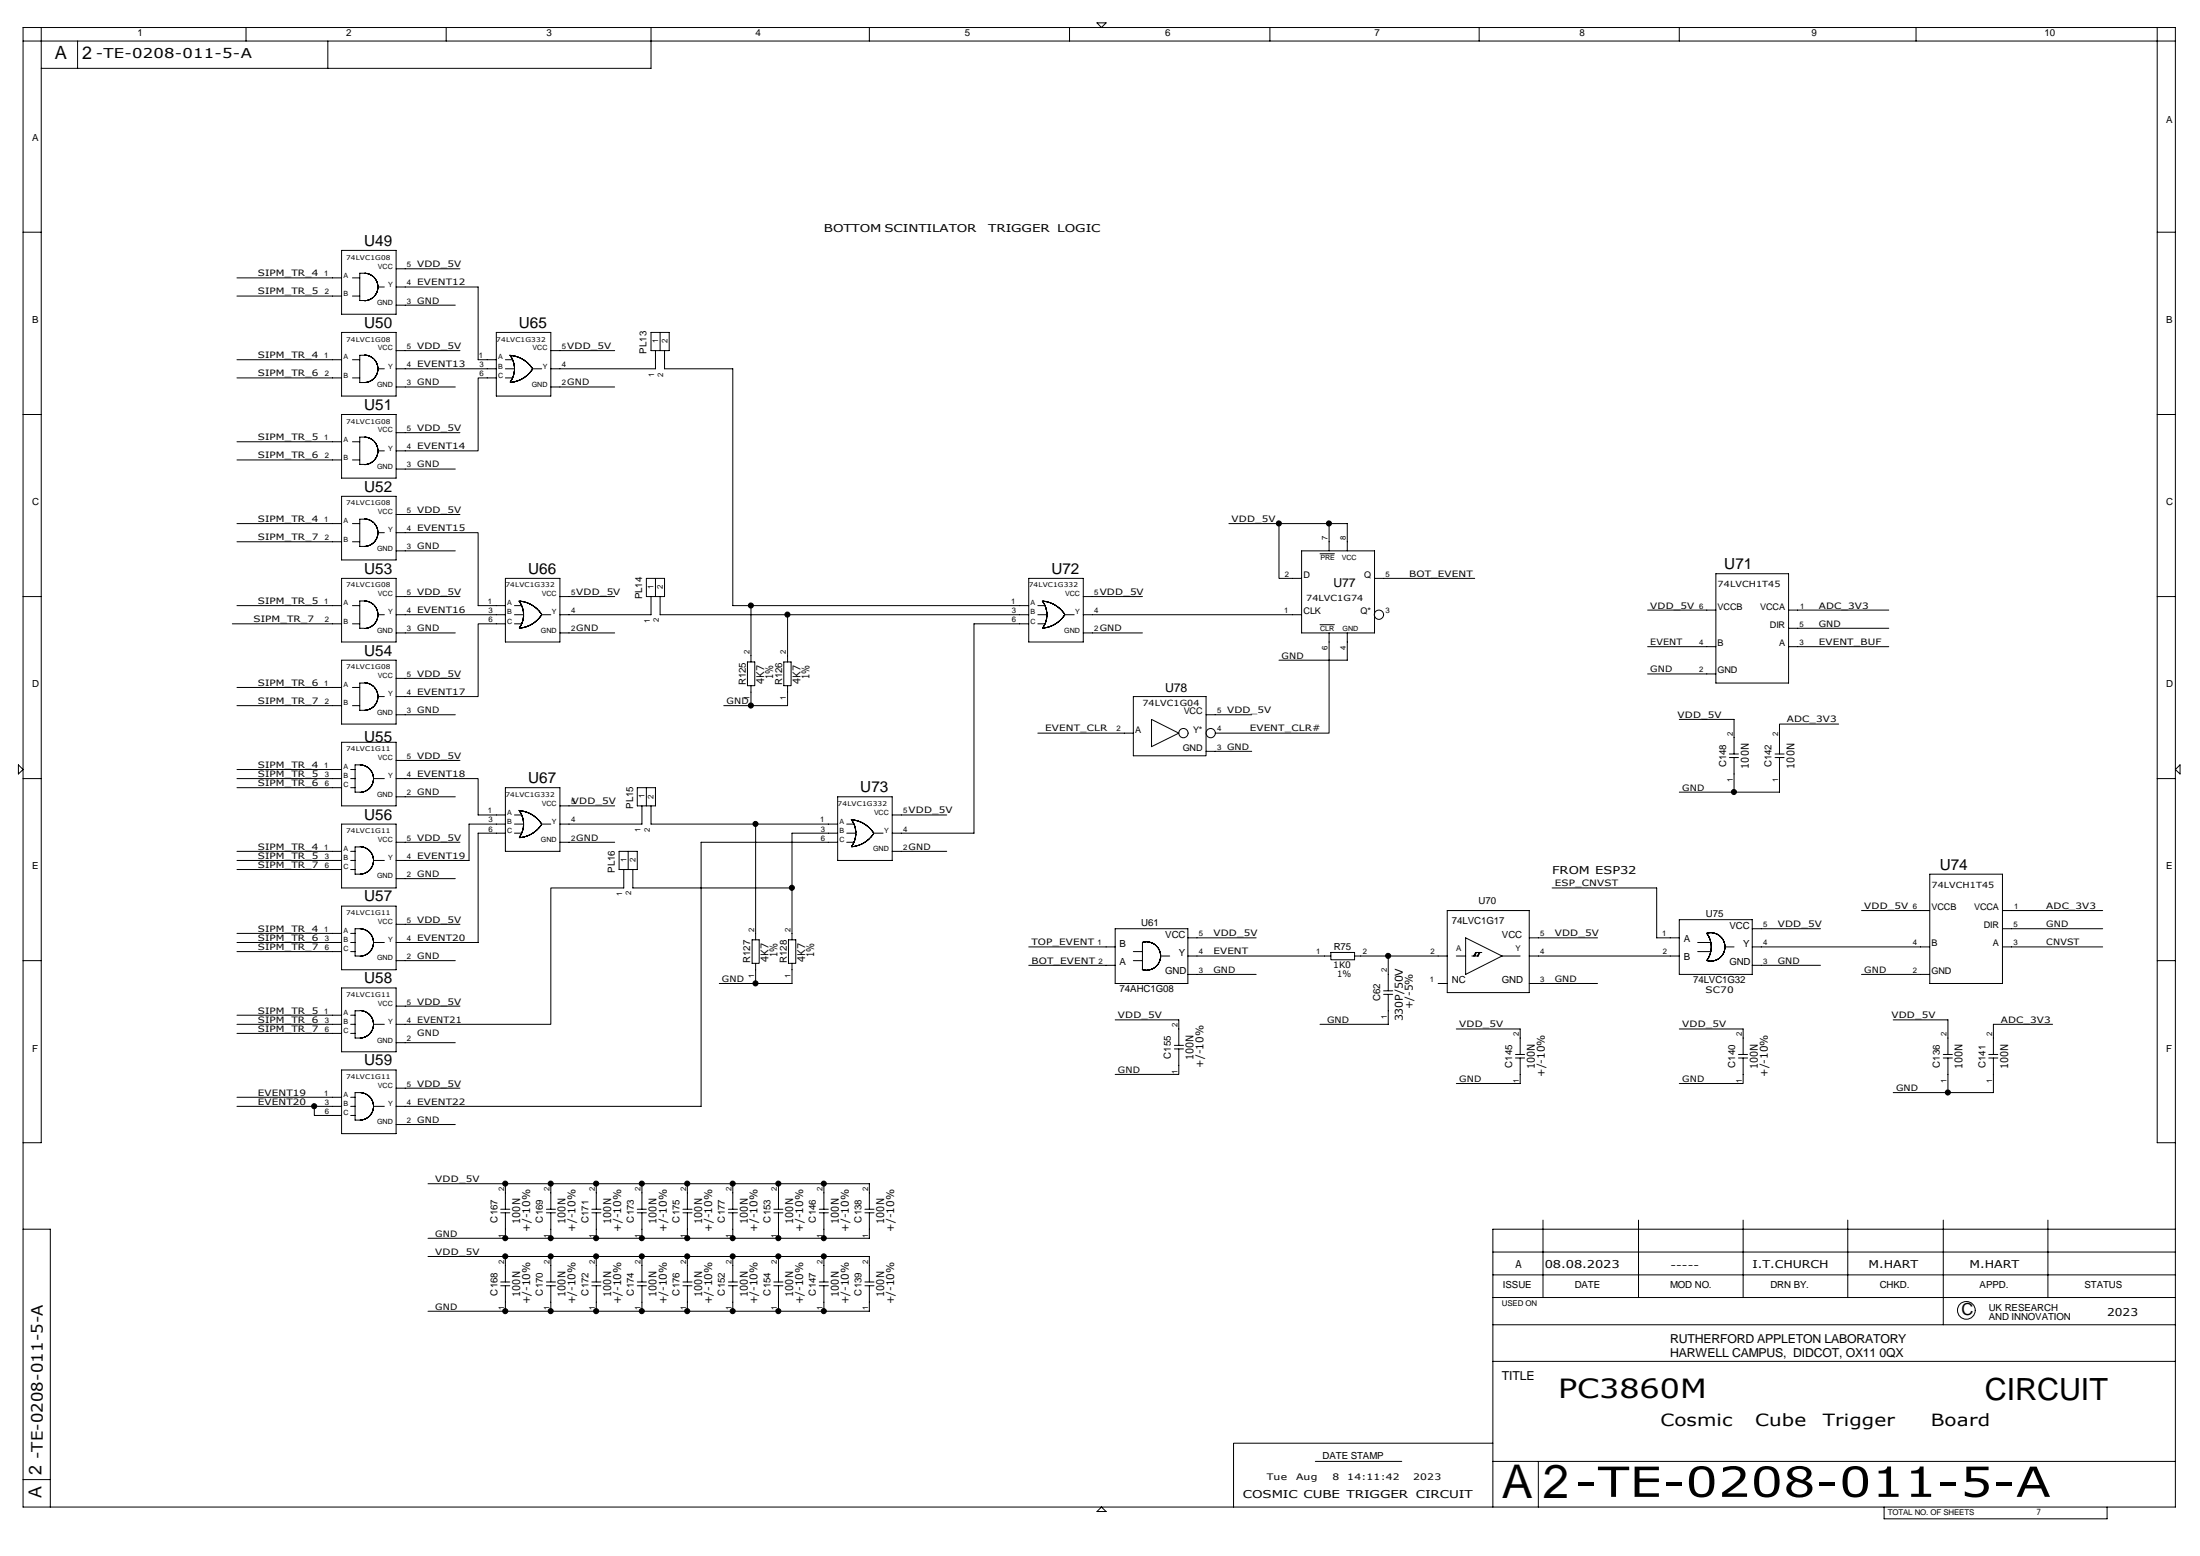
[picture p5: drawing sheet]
<svg xmlns="http://www.w3.org/2000/svg" width="420mm" height="297mm" viewBox="0 0 420 297" stroke-linecap="round" stroke-linejoin="round" font-family="sans-serif">
<g fill="none" stroke="#000" stroke-width=".19">
<path d="M4.4 5.3h411.1v282.4h-411.1zM4.4 7.8h411.1M7.9 5.3v212.8h-3.5M14.8 7.8v5.2M47 5.3v2.5M62.6 7.8v5.2M85.2 5.3v2.5M124.3 5.3v7.7h-116.4M166 5.3v2.5M204.3 5.3v2.5M209.5 4.4h1.7l-.8 .9zM242.5 5.3v2.5"/>
<path d="M282.5 5.3v2.5M320.7 5.3v2.5M365.9 5.3v2.5M412 5.3v212.8h3.5M4.4 44.3h3.5M45.3 56.5h19.9M45.3 53h19.9M65.2 47.8h10.4v12.2h-10.4zM67.3 56.5h1.4M67.3 53h1.4M70.1 57.3v.1M70.7 57.1h.1"/>
<path d="M70.8 52.5h.1M71.4 56.7l-.6 .4M71.4 52.9l-1.1-.7h-1.6v5.2h1.2l.8-.3M71.5 53l.2 .2M71.5 53v.1M71.7 53.2v.1M71.7 53.3l.2 .3M71.8 53.5l.1 .1M71.9 53.6l.2 .6 .1 .9-.2 .7-.6 .8M71.9 56l-.1 .1M71.9 55.9h.1M72.2 54.8h1.2"/>
<path d="M75.6 54.8h15.7v13.9h3.5M75.6 51.3h12.2M75.6 58.3h11.4M412 44.3h3.5M4.4 79.1h3.5M45.3 72.1h19.9M45.3 68.7h19.9M65.2 63.5h10.4v12.1h-10.4zM65.2 79.1h10.4v12.2h-10.4zM67.3 72.1h1.4M67.3 68.7h1.4M69.9 67.8h.1"/>
<path d="M69.9 73h.1M70.7 72.7l-1.1 .3M70.7 72.7h.1M71 68.2h.1M71.4 72.3l-.6 .4M71.4 68.5l-1.1-.6-1.6-.1v5.2h.9M71.5 68.6l.4 .7M71.7 71.9v.1M71.8 69.1l.1 .1M71.9 71.6l-.5 .7M71.9 69.3h.1M71.9 69.3l.3 1.1"/>
<path d="M73.4 70.4h-1.2l-.1 .7-.3 .6M75.6 66.9h12.2M75.6 70.4h19.2M75.6 73.9h11.4M94.8 72.1h-3.5v14h-15.7M94.8 63.5h10.4v12.1h-10.4zM96.5 72.1h1.4M96.5 68.7h1.4M96.5 70.4h1.8M97.4 67.8l.4 .7M97.5 67.8l1.5 .4M97.6 68.2h.1"/>
<path d="M97.7 72.6l-.3 .3M97.7 68.3v.1M97.8 68.5l.4 1 .1 1.3-.3 1.1-.4 .8M97.8 68.5h.1M98 68.8h.1M98 69h.1M98 71.8h.1M98.9 68.2l1 .4M99.1 72.6h.1M99.9 68.6h.1M99.9 72.2l-1.1 .5-1.4 .3M99.9 72.2h.1"/>
<path d="M99.9 68.6l.3 .3M100.2 68.9h.1M100.3 68.9l.3 .3M100.6 71.7l-.7 .5M100.6 71.7h.1M100.6 69.2h.1M100.7 69.2l.3 .3M100.9 71.4l-.2 .3M101 69.5l.7 .9M103.5 70.4h-1.8l-.7 1M105.2 66.9h12.2M105.2 73.9h12.2"/>
<path d="M124.3 63.5h3.5v3.4h-3.5zM125.2 66.9v3.5h-20M126.1 63.5v3.4M126.9 66.9v3.5h13.1v45.2h3.4M412 79.1h3.5M45.3 87.8h19.9M45.3 84.3h19.9M45.3 100h19.9M65.2 94.7h10.4v12.2h-10.4zM67.3 87.8h1.4M67.3 84.3h1.4M67.3 100h1.4"/>
<path d="M69.6 99.1h-.9v5.2h1.2l.8-.3M69.6 99.1l.9 .1 .9 .6M70.1 83.5h.1M70.3 99.1v.1M70.7 88.4l-1.1 .3M70.8 88.4h.1M71 99.5h.1M71.4 88l-.7 .4M71.4 84.2l-1.1-.7-1.6-.1v5.3h.9M71.5 99.9l.2 .3M71.5 84.2v.1M71.5 84.3l.5 .8 .2 .7-.1 1-.4 .8"/>
<path d="M71.7 87.6l-.3 .3M71.7 87.6h.1M71.8 84.8h.1M71.9 87.3h-.1M72.2 86.1h1.2M75.6 82.6h12.2M75.6 89.5h11.4M75.6 98.2h12.2M234.7 100h22.6v5.2M244.3 100v10.4h4.3M253.8 100v5.2M4.4 113.9h3.5"/>
<path d="M44.4 119.1h20.8M45.3 115.6h19.9M45.3 103.4h19.9M65.2 110.4h10.4v12.2h-10.4zM67.3 115.6h1.4M67.3 103.4h1.4M67.3 119.1h1.4M70.4 114.9h.1M70.7 119.7h.1M70.8 119.7l-1.2 .3M70.8 104h.1M71.1 115.2l.1 .1"/>
<path d="M71.1 115.2l-1-.4-1.4-.1v5.2h.9M71.2 115.3l.2 .2M71.4 103.6l-.7 .4M71.4 119.3l-.6 .4M71.5 115.5l.4 .6M71.7 103.2v.1M71.7 100.2v.1M71.7 100.3l.4 .7 .1 .7h1.2M71.8 116l.3 .8 .1 .5 1.2 .1M71.8 100.4l.1 .1M71.9 102.9l-.1 .1M71.9 118.6h-.1"/>
<path d="M72.2 101.7l-.2 1-.6 .8M72.2 117.4l-.2 .9-.6 .9M75.6 101.7h15.7v13.9h5.2M75.6 113.9h12.2M75.6 105.2h11.4M75.6 117.4h20.9M96.5 119.1h-5.2v13.9h-15.7M96.5 110.4h10.4v12.2h-10.4zM98.3 115.6h1.4M98.3 119.1h1.4M98.3 117.4h1.7M99.1 114.7l.5 1"/>
<path d="M99.2 114.8v.1M99.2 114.7l1.4 .4M99.3 119.8l-.1 .1M99.3 119.7v.1M99.5 115.3v.1M99.6 115.4v.1M99.6 119.3h-.1M99.6 115.7l.3 .9 .1 1.2-.3 1.1-.4 .8M99.7 118.9v.1M99.8 116.2h.1M99.9 118.3h.1M100 114.9h.1"/>
<path d="M100.3 119.7h.1M100.6 115.1h.1M100.7 115.1l.4 .1M101.1 115.2l.3 .2M101.1 115.2v.1M101.2 119.3v.1M101.4 115.4h.1M101.4 119.3l-.8 .3-1.4 .3M101.4 119.3h.1M101.4 115.4l.4 .3M101.5 115.5h.1M101.7 115.6l1 .8"/>
<path d="M102.7 118.3l-1.3 1M102.7 116.4l.3 .3M103 116.7h.1M103 116.7l.4 .6M105.2 117.4h-1.7l-.8 .9M106.9 113.9h10.5M123.4 110.4h3.5v3.5h-3.5zM124.3 113.9v3.5h-17.4M125.2 110.4v3.5M126.1 113.9v3.5h24.3M196.5 117.4h-46.1v9M196.5 115.6h-53.1v10.8"/>
<path d="M196.5 119.1h-10.5v39.9h-15.6M196.5 110.4h10.4v12.2h-10.4zM198.2 115.6h1.4M198.2 119.1h1.4M198.2 117.4h1.7M199 114.7l.7 1.1 .2 1.1-.1 1.7-.6 1.1M199.1 114.7l1.4 .3 .9 .5M199.1 114.8v.1M199.1 119.9h.1M199.2 119.8l-.1 .1M199.2 119.7v.1M199.5 115.4h.1"/>
<path d="M199.6 115.6v.1M199.6 119h.1M199.9 114.9h.1M200.4 119.6v.1M201 115.2v.1M201.2 119.3h.1M201.3 119.3h.1M201.4 119.2l-.9 .4-1.4 .3M201.4 119.2h.1M201.4 115.5h.1M201.5 115.5l1.1 .8M201.5 115.5h.1"/>
<path d="M201.7 115.6v.1M202.6 116.3v.1M202.6 118.3l-1.1 .9M202.6 116.4l.3 .3M202.9 116.7h.1M202.9 116.7l.4 .6M203.4 117.4l-.8 .9M203.4 117.4h1.7M206.9 113.9h11.3M206.9 117.4h41.7M248.6 105.2h13.9v15.6h-13.9zM252.1 119.3h2.7"/>
<path d="M252.1 105.7h2.7M262.5 110.4h19.1M314.7 116.5h13M327.7 109.5h13.9v20.9h-13.9zM341.6 119.9h19.1M341.6 116.5h19.1M412 113.9h3.5M45.3 134.7h19.9M45.3 131.2h19.9M65.2 126h10.4v12.2h-10.4zM67.3 134.7h1.4M67.3 131.2h1.4"/>
<path d="M69.6 130.4h-.9v5.2h1.2l.8-.3M69.6 130.3l1 .3 .8 .5M70.5 130.5l.1 .1M70.6 135.4h-.1M70.7 135.3h.1M71.4 134.9l-.6 .4M71.5 131.2l.5 .8 .2 .7-.1 .8-.3 .8M71.5 134.7h.1M71.8 131.7h.1M71.9 134.2l-.5 .6M71.9 134.1h.1M72.2 133h1.2"/>
<path d="M75.6 120.8h11.4M75.6 129.5h12.2M75.6 136.4h11.4M106.9 120.8h10.5M138.2 134.7h5.2M142.7 126.4h1.4v4.5h-1.4zM143.4 130.9v3.8M149.7 126.4h1.4v4.5h-1.4zM150.4 130.9v3.8h-7M198.2 140h18.2M206.9 120.8h11.3M216.4 133h13.9v11.3h-13.9z"/>
<path d="M219.9 137.3l5.2 2.7-5.2 2.5zM230.3 136.4h8.8M253.8 120.8v19.2h-21.7M257.3 120.8v5.2h-13M314.7 123.5h13M314.7 128.7h13M320.7 137.3h10.5v6.6M341.6 123.5h19.1M351.1 138.2h-11.3v5.7M3.5 146l.9 .9-.9 .9zM4.4 148.6h3.5M45.3 150.4h19.9"/>
<path d="M45.3 148.6h19.9M45.3 146.9h19.9M65.2 141.7h10.4v12.1h-10.4zM65.2 157.3h10.4v12.2h-10.4zM67 150.4h.8M67 148.6h.8M67 146.9h.8M69.7 146.2l.9 .6M69.7 151v.1M69.8 146.3l-.8-.3h-1.2v5.2h.9M69.9 146.3h.1M70.2 146.5h.1"/>
<path d="M70.5 150.5l-.7 .5-1.1 .3M70.6 146.8l.4 .5M70.7 150.3v.1M70.7 150.4l-.1 .1M70.9 150v.1M71 147.3v.1M71 147.4l.2 .5 .1 .7h2.1M71 147.4h.1M71.1 147.6l.1 .1M71.2 149.6l-.1 .1M71.3 148.7l-.2 1-.4 .6M75.6 148.6h15.7v7h5.2"/>
<path d="M75.6 152.1h11.4M75.6 145.2h12.2M96.5 159h-5.2v20.9h-15.7M96.5 150.4h10.4v12.1h-10.4zM96.5 157.3h-6.9v7h-14M98.3 159h1.4M98.3 155.6h1.4M98.3 157.3h1.7M99.1 154.7l.1 .1M99.2 154.8h.1M99.2 154.8l.4 .8M99.2 154.7l1.4 .4"/>
<path d="M99.3 159.7l-.1 .2M99.3 159.7h.1M99.4 155v.1M99.4 159.5h.1M99.5 155.3h.1M99.5 159.3l-.2 .4M99.6 159.2l-.1 .1M99.6 155.6l.3 1 .1 1.1-.5 1.6M99.8 156.2h.1M99.9 158.2v.1M100 154.9h.1M100.5 159.6v.1"/>
<path d="M100.6 155.1h.1M100.7 155.1l.4 .1M101 155.2h.1M101.1 155.2l.3 .2M101.2 159.3h.1M101.4 155.4h.1M101.4 159.3h-.1M101.4 155.4l1.3 1M101.4 159.3l-.8 .3-1.4 .3M101.8 159h.1M102.2 158.7h.1M102.7 158.3l-1.3 1"/>
<path d="M102.7 156.4l.3 .3M103 156.7h.1M103 156.7l.4 .6M103.5 157.4l-.8 .9M103.5 157.3h1.7M106.9 153.8h10.5M121.7 150.4h3.5v3.4h-3.5zM122.6 153.8v3.5h-15.7M123.4 150.4v3.4M124.3 153.8v3.5h20M160 157.3h-15.7v22.1M160 159h-8.7v20.4"/>
<path d="M160 152.1h10.4v12.2h-10.4zM161.7 159h1.7M161.7 157.3h1.4M162.6 156.4l1.4 .4 1.2 .6M162.6 156.5l.1 .1M162.7 156.6v.1M162.7 156.7l.4 .6M163 157.1h.1M163.1 157.3l.3 .8v1.4l-.3 1.3M163.4 160h-.1M163.4 158.3h.1M163.7 156.7h.1"/>
<path d="M164 156.8h.1M164.7 157.1h.1M164.8 157.1h.1M165.1 157.4h.1M165.2 157.4h.1M165.3 157.4l.8 .7M166.2 158.2l.6 .8M166.4 159.7l-.3 .3M166.4 159.7h.1M166.7 159.3l-.3 .4M166.7 158.8h.1M166.7 159.3h.1"/>
<path d="M166.8 159.1v.1M166.9 159.1l-.2 .2M166.9 159h1.8M170.4 155.6h10.4M230.3 143.4h8.8M320.7 151.2h10.5M330.3 144.6h1.7M330.3 143.9h1.7M331.2 144.6v6.6h8.6v-6.6M339 144.6h1.7M339 143.9h1.7M412 148.6h3.5"/>
<path d="M416.3 146v1.8l-.8-.9zM45.3 178.2h19.9M45.3 179.9h19.9M45.3 162.5h19.9M45.3 166h19.9M45.3 164.3h19.9M65.2 173h10.4v12.1h-10.4zM67 178.2h.8M67 179.9h.8M67 162.5h.8M67 166h.8M67 164.3h.8"/>
<path d="M68.7 161.7h-.9v5.2l1.5-.1 1.2-.6M68.7 161.6l1 .2 .9 .6M69.5 166.8h-.1M69.7 177.5h.1M69.9 177.6l.7 .5M69.9 161.9l.1 .1M70 177.6l-1-.3h-1.2v5.2h.9M70.2 177.8h.1M70.6 162.4l.7 1.3v.9l-.2 .7M70.6 178.1l.4 .6M70.9 165.7l-.3 .4M70.9 165.7h.1"/>
<path d="M71 162.9v.1M71 178.7h.1M71 178.7l.3 1.2h2.1M71.1 163.2l.1 .1M71.1 178.9h.1M71.1 165.3l-.2 .4M71.2 165.2l-.1 .1M71.3 164.3h2.1M71.3 180l-.1 .6-.3 .7M75.6 160.8h12.2M75.6 167.7h11.4M75.6 176.4h12.2"/>
<path d="M106.9 160.8h10.5M118.2 162.5h3.5v3.5h-3.5zM119.1 166v3.5h-13.9v26h-29.6M120 162.5v3.5M120.9 166v3.5h30.4M143.6 179.4h1.4v4.5h-1.4zM150.6 179.4h1.4v4.5h-1.4zM160 160.8h-26.1v50.4h-58.3M161.7 160.8h1.4M162.6 161.5v.1M163 161h.1M163.1 160.8l-.5 .7"/>
<path d="M163.4 161.5h.1M164.6 161.1l-1 .4-1 .2M165.2 160.7v.1M165.3 160.7l-.8 .5M166.1 160.1l-.8 .6M170.4 162.5h10.4M213 177.3h13.9v10.4h-13.9zM218.4 179.8v.1M219.5 179.8v.1M226.9 179h13M276.4 173.8h15.7v15.7h-15.7zM279.9 179l7 3.5-7 3.5z"/>
<path d="M292.1 179h13M296.4 169.5h20v9.5h4.3M320.7 175.6h13.9v10.4h-13.9zM324.2 179.9h2.6M325.9 178.1l.1 .1M326 178.2l.4-.1h.9l.7 .3 .6 .4M326 178.2l.3 .5M326.2 178.5v.1M326.3 178.7h.1M326.3 178.7l.2 .4M326.5 179.1l.3 .9v1.2l-.2 1.1-.6 1M326.5 179.1h.1"/>
<path d="M326.6 179.5h.1M327.9 178.3l.1 .1M328.1 178.4h.1M328.7 178.9l.5 .7 .2 .8-.1 1.2-.6 1.1M329.2 179.7h.1M334.6 177.3h13.1M355.5 173.8h13M368.5 166.9h13.9v20.8h-13.9zM382.4 177.3h19.2M382.4 173.8h19.2M4.4 183.4h3.5M45.3 181.7h19.9"/>
<path d="M45.3 195.5h19.9M45.3 193.8h19.9M45.3 197.3h19.9M65.2 188.6h10.4v12.2h-10.4zM67 181.7h.8M67 195.5h.8M67 193.8h.8M67 197.3h.8M69 192.9v.1M69 198.1v.1M69.5 182.4l-.1 .1M70 193.3h.1"/>
<path d="M70.4 193.6h.1M70.4 197.5h.1M70.5 181.8l-.8 .6-1 .1M70.6 193.7l-1.2-.7h-1.6v5.2l1.5-.1 .7-.3 .5-.4M70.6 193.7l.5 .8 .2 .7v.9l-.2 .5M70.8 197.1l-.2 .3M70.8 197.1h.1M70.9 181.4l-.3 .4M70.9 181.3v.1M71 194.2v.1M71.1 196.7l-.3 .4M71.1 196.6v.1"/>
<path d="M71.1 194.5l.1 .1M71.2 180.9h-.1M71.2 196.5l-.1 .1M71.3 195.5h2.1M75.6 183.4h11.4M75.6 192.1h12.2M75.6 199.1h11.4M144.3 183.9v3.8M151.3 183.9v3.8h-13.9M196.5 180.8h16.5M196.5 184.3h16.5M213 194.7h12.1v4.9"/>
<path d="M216.4 183.4h1.8M216.4 181.7h1.8M218.1 185.1l.8 .1M219.8 185v.1M220 185h.1M220.2 184.9l-1.2 .3M220.2 184.9h.1M220.5 184.7l-.3 .2M220.5 184.7h.1M220.5 180.3l-1.2-.5-1.1 .1v5.2M220.5 180.3h.1M220.6 180.3l.2 .3"/>
<path d="M220.9 184.4l-.3 .3M220.9 180.6l.5 .6 .2 .8v1.1l-.4 .9M220.9 180.6h.1M220.9 184.4h.1M220.9 184.3v.1M221.2 181.1h.1M221.2 184l-.3 .3M221.3 183.9h-.1M221.6 182.1l.1 .1M221.7 182.8l-.1 .1M221.7 182.5h1.7M224.3 199.6h1.7"/>
<path d="M226.9 182.5h27.3M226.9 186h13M254.2 181.8h4.5v1.4h-4.5zM258.7 182.5h17.7M264.2 189.8h1.8M264.2 189.1h1.8M265.1 189.8v5.7h-13M265.1 182.5v6.6M274.7 187.7h1.7M278.1 182.5h1.8M278.1 196.4h12.2v4.9M282 181.8l-.4 .7"/>
<path d="M282.5 181.8l-.3 .7M282.7 181.8l-.4 .7h-1.2M283 181.8h-1.2l-.4 .7M286.9 182.5h3.4M292.1 182.5h28.6M292.1 187.7h13M320.7 196.4h12.2v4.9M324.2 181.7h2.6M326.2 183h.1M326.3 182.7v.1M326.6 182.2h.1M328.1 183.1l-1 .4-1.2-.2"/>
<path d="M328.1 183.1h.1M328.6 182.7l-.5 .4M329.2 181.8v.1M329.4 180.8h1.8M334.6 180.8h33.9M334.6 184.3h13.1M355.5 186h13M361.6 194.7h10.4v6.6M382.4 180.8h19.2M392 195.5h-11.3v5.8M412 183.4h3.5M45.3 211.2h19.9"/>
<path d="M45.3 209.5h19.9M60 211.2v1.7h5.2M65.2 204.3h10.4v12.1h-10.4zM67 211.2h.8M67 209.5h.8M67 212.9h.8M69 208.6h.1M69 213.8h.1M69.7 208.8h.1M70 208.9h.1M70 213.5h.1M70.2 209.1h.1"/>
<path d="M70.5 213.1l-.8 .6-1 .1M70.6 209.3l-1.2-.6-1.6-.1v5.2h.9M70.6 209.4l.5 .7M71.1 210.1l.2 .8v.9l-.3 .7-.4 .6M71.1 210.1h.1M71.1 210.2h.1M71.2 212.2h-.1M71.3 211.2h2.1M75.6 207.7h12.2M75.6 214.7h11.4M224.3 200.2h1.7M225.1 200.2v4.9h-12.1"/>
<path d="M289.4 202h1.8M289.4 201.3h1.8M290.3 202v4.8h-12.2M332 202h1.7M332 201.3h1.7M332.9 202v4.8h-12.2M361.6 208.6h10.4M371.1 202h1.8M371.1 201.3h1.8M372 202v6.6h8.7v-6.6M379.8 202h1.7M379.8 201.3h1.7"/>
<path d="M4.4 234.7h5.2v53M81.7 226h84.3v4.8M81.7 236.4h14.8M81.7 239.9h14.8M95.6 231.5h1.8M95.6 230.8h1.8M96.5 226v4.8M96.5 231.5v4.9M104.4 231.5h1.7M104.4 230.8h1.7M105.2 231.5v4.9h-8.7M105.2 239.9h-8.7v4.8"/>
<path d="M105.2 226v4.8M105.2 239.9v4.8M105.2 239.9h60.8v4.8M113 231.5h1.8M113 230.8h1.8M113.9 231.5v4.9h-8.7M113.9 226v4.8M113.9 239.9v4.8M121.7 231.5h1.7M121.7 230.8h1.7M122.6 231.5v4.9h-8.7M122.6 226v4.8"/>
<path d="M122.6 239.9v4.8M130.4 231.5h1.8M130.4 230.8h1.8M131.3 226v4.8M131.3 231.5v4.9M131.3 239.9v4.8M139.1 231.5h1.7M139.1 230.8h1.7M140 226v4.8M140 231.5v4.9M140 239.9v4.8M147.8 231.5h1.7"/>
<path d="M147.8 230.8h1.7M148.7 226v4.8M148.7 231.5v4.9M148.7 239.9v4.8M156.5 231.5h1.7M156.5 230.8h1.7M157.3 226v4.8M157.3 231.5v4.9M157.3 239.9v4.8M165.2 231.5h1.7M165.2 230.8h1.7M166 231.5v4.9h-43.4"/>
<path d="M285.1 239h130.4M294.7 232.9v14.8M312.9 232.9v14.8M332.9 232.9v14.8M352.9 232.9v14.8M371.1 232.9v20M391.1 232.9v14.8M415.5 234.7h-130.4v53M95.6 245.5h1.8M95.6 244.7h1.8M96.5 245.5v4.8h-14.8M96.5 250.3h26.1"/>
<path d="M104.4 245.5h1.7M104.4 244.7h1.7M105.2 245.5v4.8M113 245.5h1.8M113 244.7h1.8M113.9 245.5v4.8M121.7 245.5h1.7M121.7 244.7h1.7M122.6 245.5v4.8h8.7M130.4 245.5h1.8M130.4 244.7h1.8M131.3 245.5v4.8"/>
<path d="M139.1 245.5h1.7M139.1 244.7h1.7M140 245.5v4.8M147.8 245.5h1.7M147.8 244.7h1.7M148.7 245.5v4.8M156.5 245.5h1.7M156.5 244.7h1.7M157.3 245.5v4.8M165.2 245.5h1.7M165.2 244.7h1.7M166 245.5v4.8h-34.7"/>
<path d="M285.1 259.9h130.4M285.1 247.7h130.4M285.1 252.9h130.4M285.1 243.4h130.4M251.2 279h16.5M285.1 275.5h-49.5v12.2M285.1 279h130.4M293.8 279v8.7M4.4 282.5h5.2M209.5 288.5l.9-.8 .8 .8zM359.8 287.7v2.2h42.6v-2.2"/>
<circle cx="263.4" cy="117.3" r=".89"/>
<circle cx="226" cy="140" r=".89"/>
<circle cx="231.2" cy="140" r=".89"/>
<circle cx="375.5" cy="250.1" r="1.7"/>
</g>
<g fill="#000" stroke="#000" stroke-width=".19">
<circle cx="244.2" cy="99.9" r=".49"/>
<circle cx="253.8" cy="99.9" r=".49"/>
<circle cx="143.4" cy="115.6" r=".49"/>
<circle cx="150.4" cy="117.3" r=".49"/>
<circle cx="143.4" cy="134.7" r=".49"/>
<circle cx="144.3" cy="157.3" r=".49"/>
<circle cx="331.1" cy="151.2" r=".49"/>
<circle cx="151.2" cy="169.5" r=".49"/>
<circle cx="144.3" cy="187.7" r=".49"/>
<circle cx="265.1" cy="182.5" r=".49"/>
<circle cx="60" cy="211.2" r=".49"/>
<circle cx="372" cy="208.6" r=".49"/>
<circle cx="96.5" cy="226" r=".49"/>
<circle cx="96.5" cy="239.8" r=".49"/>
<circle cx="96.5" cy="236.4" r=".49"/>
<circle cx="105.2" cy="226" r=".49"/>
<circle cx="105.2" cy="239.8" r=".49"/>
<circle cx="105.2" cy="236.4" r=".49"/>
<circle cx="113.9" cy="226" r=".49"/>
<circle cx="113.9" cy="239.8" r=".49"/>
<circle cx="113.9" cy="236.4" r=".49"/>
<circle cx="122.6" cy="226" r=".49"/>
<circle cx="122.6" cy="239.8" r=".49"/>
<circle cx="122.6" cy="236.4" r=".49"/>
<circle cx="131.3" cy="226" r=".49"/>
<circle cx="131.3" cy="239.8" r=".49"/>
<circle cx="131.3" cy="236.4" r=".49"/>
<circle cx="139.9" cy="226" r=".49"/>
<circle cx="139.9" cy="239.8" r=".49"/>
<circle cx="139.9" cy="236.4" r=".49"/>
<circle cx="148.7" cy="226" r=".49"/>
<circle cx="148.7" cy="239.8" r=".49"/>
<circle cx="148.7" cy="236.4" r=".49"/>
<circle cx="157.3" cy="226" r=".49"/>
<circle cx="157.3" cy="239.8" r=".49"/>
<circle cx="157.3" cy="236.4" r=".49"/>
<circle cx="96.5" cy="250.3" r=".49"/>
<circle cx="105.2" cy="250.3" r=".49"/>
<circle cx="113.9" cy="250.3" r=".49"/>
<circle cx="122.6" cy="250.3" r=".49"/>
<circle cx="131.3" cy="250.3" r=".49"/>
<circle cx="139.9" cy="250.3" r=".49"/>
<circle cx="148.7" cy="250.3" r=".49"/>
<circle cx="157.3" cy="250.3" r=".49"/>
</g>
<text font-size="9.1" x="294.7" y="285.9">2</text>
<text font-size="8.9" x="286.9" y="286">A</text>
<text font-size="7.9" x="300.7" y="285.7">-TE-0208-011-5-A</text>
<text font-size="5.8" x="379.1" y="267.3">CIRCUIT</text>
<text font-size="5" x="297.6" y="267">PC3860M</text>
<text font-size="3.5" x="10.5" y="11.3">A</text>
<g font-size="3.4">
<text x="15.7" y="11.3">2</text>
<text x="8" y="281.6" transform="rotate(-90 8 281.6)">2</text>
<text x="8" y="285.9" transform="rotate(-90 8 285.9)">A</text>
</g>
<g font-size="3.2">
<text x="374.6" y="251.1">C</text>
<text x="317.1" y="272.2">Cosmic</text>
<text x="335.2" y="272.2">Cube</text>
<text x="348.1" y="272.2">Trigger</text>
<text x="368.8" y="272.2">Board</text>
</g>
<text font-size="3" x="8.2" y="278.6" transform="rotate(-90 8.2 278.6)">-TE-0208-011-5-A</text>
<g font-size="2.9">
<text x="69.6" y="46.9">U49</text>
<text x="69.6" y="62.6">U50</text>
<text x="99.1" y="62.6">U65</text>
<text x="69.6" y="78.2">U51</text>
<text x="69.6" y="93.9">U52</text>
<text x="69.6" y="109.5">U53</text>
<text x="100.9" y="109.5">U66</text>
<text x="200.8" y="109.5">U72</text>
<text x="329.3" y="108.7">U71</text>
<text x="69.6" y="125.2">U54</text>
<text x="69.6" y="141.7">U55</text>
<text x="100.9" y="149.5">U67</text>
<text x="164.3" y="151.2">U73</text>
<text x="69.6" y="156.5">U56</text>
<text x="370.5" y="166">U74</text>
<text x="69.6" y="172.1">U57</text>
<text x="69.6" y="187.7">U58</text>
<text x="69.6" y="203.4">U59</text>
</g>
<text font-size="2.6" x="18.3" y="11">-TE-0208-011-5-A</text>
<g font-size="2.3">
<text x="254.7" y="112.1">U77</text>
<text x="222.5" y="132.1">U78</text>
<text x="319" y="256.4">RUTHERFORD APPLETON LABORATORY</text>
<text x="286.9" y="263.4">TITLE</text>
<text x="319" y="259">HARWELL CAMPUS, DIDCOT, OX11 0QX</text>
</g>
<g font-size="2.1">
<text x="157.3" y="44.4">BOTTOM SCINTILATOR</text>
<text x="188.7" y="44.4">TRIGGER LOGIC</text>
<text x="296.4" y="166.9">FROM ESP32</text>
<text x="289.4" y="242.1">A</text>
<text x="295" y="242.1">08.08.2023</text>
<text x="319" y="242.2">-----</text>
<text x="334.7" y="242.1">I.T.CHURCH</text>
<text x="356.9" y="242.1">M.HART</text>
<text x="376.1" y="242.1">M.HART</text>
<text x="402.4" y="251.2">2023</text>
<text x="237.4" y="286">COSMIC CUBE TRIGGER CIRCUIT</text>
</g>
<g font-size="2">
<text x="145.9" y="130.6" transform="rotate(-90 145.9 130.6)">4K7</text>
<text x="147.7" y="129.7" transform="rotate(-90 147.7 129.7)">1%</text>
<text x="152.9" y="130.6" transform="rotate(-90 152.9 130.6)">4K7</text>
<text x="154.6" y="129.7" transform="rotate(-90 154.6 129.7)">1%</text>
<text x="334" y="146.8" transform="rotate(-90 334 146.8)">100N</text>
<text x="342.7" y="146.8" transform="rotate(-90 342.7 146.8)">100N</text>
<text x="146.8" y="183.6" transform="rotate(-90 146.8 183.6)">4K7</text>
<text x="148.5" y="182.7" transform="rotate(-90 148.5 182.7)">1%</text>
<text x="153.8" y="183.6" transform="rotate(-90 153.8 183.6)">4K7</text>
<text x="155.5" y="182.7" transform="rotate(-90 155.5 182.7)">1%</text>
<text x="267.9" y="195" transform="rotate(-90 267.9 195)">330P/50V</text>
<text x="269.8" y="192.7" transform="rotate(-90 269.8 192.7)">+/-5%</text>
<text x="228" y="202.4" transform="rotate(-90 228 202.4)">100N</text>
<text x="229.9" y="203.8" transform="rotate(-90 229.9 203.8)">+/-10%</text>
<text x="293.1" y="204.1" transform="rotate(-90 293.1 204.1)">100N</text>
<text x="295.1" y="205.6" transform="rotate(-90 295.1 205.6)">+/-10%</text>
<text x="335.7" y="204.1" transform="rotate(-90 335.7 204.1)">100N</text>
<text x="337.7" y="205.6" transform="rotate(-90 337.7 205.6)">+/-10%</text>
<text x="374.8" y="204.1" transform="rotate(-90 374.8 204.1)">100N</text>
<text x="383.5" y="204.1" transform="rotate(-90 383.5 204.1)">100N</text>
<text x="99.3" y="233.7" transform="rotate(-90 99.3 233.7)">100N</text>
<text x="108" y="233.7" transform="rotate(-90 108 233.7)">100N</text>
<text x="116.7" y="233.7" transform="rotate(-90 116.7 233.7)">100N</text>
<text x="125.4" y="233.7" transform="rotate(-90 125.4 233.7)">100N</text>
<text x="134.1" y="233.7" transform="rotate(-90 134.1 233.7)">100N</text>
<text x="142.8" y="233.7" transform="rotate(-90 142.8 233.7)">100N</text>
<text x="151.5" y="233.7" transform="rotate(-90 151.5 233.7)">100N</text>
<text x="160.2" y="233.7" transform="rotate(-90 160.2 233.7)">100N</text>
<text x="168.9" y="233.7" transform="rotate(-90 168.9 233.7)">100N</text>
<text x="101.3" y="235.1" transform="rotate(-90 101.3 235.1)">+/-10%</text>
<text x="109.9" y="235.1" transform="rotate(-90 109.9 235.1)">+/-10%</text>
<text x="118.6" y="235.1" transform="rotate(-90 118.6 235.1)">+/-10%</text>
<text x="127.3" y="235.1" transform="rotate(-90 127.3 235.1)">+/-10%</text>
<text x="136" y="235.1" transform="rotate(-90 136 235.1)">+/-10%</text>
<text x="144.7" y="235.1" transform="rotate(-90 144.7 235.1)">+/-10%</text>
<text x="153.4" y="235.1" transform="rotate(-90 153.4 235.1)">+/-10%</text>
<text x="162.1" y="235.1" transform="rotate(-90 162.1 235.1)">+/-10%</text>
<text x="170.8" y="235.1" transform="rotate(-90 170.8 235.1)">+/-10%</text>
<text x="99.3" y="247.6" transform="rotate(-90 99.3 247.6)">100N</text>
<text x="101.3" y="249" transform="rotate(-90 101.3 249)">+/-10%</text>
<text x="108" y="247.6" transform="rotate(-90 108 247.6)">100N</text>
<text x="109.9" y="249" transform="rotate(-90 109.9 249)">+/-10%</text>
<text x="116.7" y="247.6" transform="rotate(-90 116.7 247.6)">100N</text>
<text x="118.6" y="249" transform="rotate(-90 118.6 249)">+/-10%</text>
<text x="125.4" y="247.6" transform="rotate(-90 125.4 247.6)">100N</text>
<text x="127.3" y="249" transform="rotate(-90 127.3 249)">+/-10%</text>
<text x="134.1" y="247.6" transform="rotate(-90 134.1 247.6)">100N</text>
<text x="136" y="249" transform="rotate(-90 136 249)">+/-10%</text>
<text x="142.8" y="247.6" transform="rotate(-90 142.8 247.6)">100N</text>
<text x="144.7" y="249" transform="rotate(-90 144.7 249)">+/-10%</text>
<text x="151.5" y="247.6" transform="rotate(-90 151.5 247.6)">100N</text>
<text x="153.4" y="249" transform="rotate(-90 153.4 249)">+/-10%</text>
<text x="160.2" y="247.6" transform="rotate(-90 160.2 247.6)">100N</text>
<text x="162.1" y="249" transform="rotate(-90 162.1 249)">+/-10%</text>
<text x="168.9" y="247.6" transform="rotate(-90 168.9 247.6)">100N</text>
<text x="170.8" y="249" transform="rotate(-90 170.8 249)">+/-10%</text>
</g>
<g font-size="1.9">
<text x="26.3" y="6.9">1</text>
<text x="66.1" y="6.9">2</text>
<text x="104.4" y="6.9">3</text>
<text x="144.3" y="6.9">4</text>
<text x="184.3" y="6.9">5</text>
<text x="222.5" y="6.9">6</text>
<text x="262.5" y="6.9">7</text>
<text x="301.6" y="6.9">8</text>
<text x="345.9" y="6.9">9</text>
<text x="390.4" y="6.9">10</text>
<text x="413.7" y="23.5">A</text>
<text x="6.1" y="26.9">A</text>
<text x="6.1" y="61.7">B</text>
<text x="413.7" y="61.7">B</text>
<text x="123.5" y="67.5" transform="rotate(-90 123.5 67.5)">PL13</text>
<text x="6.1" y="96.4">C</text>
<text x="413.7" y="96.4">C</text>
<text x="122.6" y="114.4" transform="rotate(-90 122.6 114.4)">PL14</text>
<text x="6.1" y="131.2">D</text>
<text x="142.5" y="130.9" transform="rotate(-90 142.5 130.9)">R125</text>
<text x="149.4" y="130.9" transform="rotate(-90 149.4 130.9)">R126</text>
<text x="413.7" y="131.2">D</text>
<text x="329.6" y="146.5" transform="rotate(-90 329.6 146.5)">C148</text>
<text x="338.3" y="146.5" transform="rotate(-90 338.3 146.5)">C142</text>
<text x="120.9" y="154.4" transform="rotate(-90 120.9 154.4)">PL15</text>
<text x="6.1" y="165.9">E</text>
<text x="117.4" y="166.6" transform="rotate(-90 117.4 166.6)">PL16</text>
<text x="413.7" y="165.9">E</text>
<text x="282.4" y="172.5">U70</text>
<text x="218" y="176.8">U61</text>
<text x="222.5" y="179">VCC</text>
<text x="277.3" y="176.4">74LVC1G17</text>
<text x="286.9" y="179">VCC</text>
<text x="321.6" y="179.9">A</text>
<text x="325.8" y="175.1">U75</text>
<text x="330.3" y="177.3">VCC</text>
<text x="143.3" y="183.9" transform="rotate(-90 143.3 183.9)">R127</text>
<text x="150.3" y="183.9" transform="rotate(-90 150.3 183.9)">R128</text>
<text x="213.8" y="180.7">B</text>
<text x="213.8" y="184.2">A</text>
<text x="222.5" y="186">GND</text>
<text x="225.1" y="182.5">Y</text>
<text x="254.7" y="181.4">R75</text>
<text x="321.6" y="183.3">B</text>
<text x="330.3" y="184.2">GND</text>
<text x="332.9" y="180.7">Y</text>
<text x="213.8" y="189.4">74AHC1G08</text>
<text x="263.6" y="191.2" transform="rotate(-90 263.6 191.2)">C62</text>
<text x="277.3" y="187.7">NC</text>
<text x="286.9" y="187.7">GND</text>
<text x="323.3" y="187.7">74LVC1G32</text>
<text x="6.1" y="200.7">F</text>
<text x="223.6" y="202.1" transform="rotate(-90 223.6 202.1)">C155</text>
<text x="288.8" y="203.8" transform="rotate(-90 288.8 203.8)">C145</text>
<text x="331.4" y="203.8" transform="rotate(-90 331.4 203.8)">C140</text>
<text x="370.5" y="203.8" transform="rotate(-90 370.5 203.8)">C136</text>
<text x="379.2" y="203.9" transform="rotate(-90 379.2 203.9)">C141</text>
<text x="413.7" y="200.7">F</text>
<text x="95" y="233.4" transform="rotate(-90 95 233.4)">C167</text>
<text x="103.7" y="233.4" transform="rotate(-90 103.7 233.4)">C169</text>
<text x="112.4" y="233.5" transform="rotate(-90 112.4 233.5)">C171</text>
<text x="121.1" y="233.4" transform="rotate(-90 121.1 233.4)">C173</text>
<text x="129.8" y="233.4" transform="rotate(-90 129.8 233.4)">C175</text>
<text x="138.4" y="233.4" transform="rotate(-90 138.4 233.4)">C177</text>
<text x="147.2" y="233.4" transform="rotate(-90 147.2 233.4)">C153</text>
<text x="155.8" y="233.4" transform="rotate(-90 155.8 233.4)">C146</text>
<text x="164.5" y="233.4" transform="rotate(-90 164.5 233.4)">C138</text>
<text x="287" y="245.9">ISSUE</text>
<text x="300.7" y="245.9">DATE</text>
<text x="319" y="245.9">MOD NO.</text>
<text x="338.1" y="245.9">DRN BY.</text>
<text x="359" y="245.9">CHKD.</text>
<text x="378.1" y="245.9">APPD.</text>
<text x="398.1" y="245.9">STATUS</text>
<text x="95" y="247.3" transform="rotate(-90 95 247.3)">C168</text>
<text x="103.7" y="247.3" transform="rotate(-90 103.7 247.3)">C170</text>
<text x="112.4" y="247.3" transform="rotate(-90 112.4 247.3)">C172</text>
<text x="121.1" y="247.3" transform="rotate(-90 121.1 247.3)">C174</text>
<text x="129.8" y="247.3" transform="rotate(-90 129.8 247.3)">C176</text>
<text x="138.4" y="247.3" transform="rotate(-90 138.4 247.3)">C152</text>
<text x="147.2" y="247.3" transform="rotate(-90 147.2 247.3)">C154</text>
<text x="155.8" y="247.3" transform="rotate(-90 155.8 247.3)">C147</text>
<text x="164.5" y="247.3" transform="rotate(-90 164.5 247.3)">C139</text>
<text x="379.8" y="250.3">UK RESEARCH</text>
<text x="379.8" y="252">AND INNOVATION</text>
<text x="252.6" y="278.6">DATE STAMP</text>
</g>
<g font-size="1.7">
<text x="49.2" y="52.7">SIPM_TR_4</text>
<text x="49.2" y="56.2">SIPM_TR_5</text>
<text x="49.2" y="68.4">SIPM_TR_4</text>
<text x="49.2" y="71.8">SIPM_TR_6</text>
<text x="49.2" y="84">SIPM_TR_5</text>
<text x="49.2" y="87.5">SIPM_TR_6</text>
<text x="49.2" y="99.7">SIPM_TR_4</text>
<text x="235.2" y="99.7">VDD_5V</text>
<text x="49.2" y="103.1">SIPM_TR_7</text>
<text x="249" y="110.3">D</text>
<text x="260.5" y="110.3">Q</text>
<text x="269.1" y="110.1">BOT_EVENT</text>
<text x="48.4" y="118.8">SIPM_TR_7</text>
<text x="49.2" y="115.3">SIPM_TR_5</text>
<text x="249" y="117.3">CLK</text>
<text x="259.8" y="117.3">Q*</text>
<text x="315.2" y="116.2">VDD_5V</text>
<text x="328" y="116.4">VCCB</text>
<text x="336.2" y="116.4">VCCA</text>
<text x="338" y="119.8">DIR</text>
<text x="347.3" y="116.2">ADC_3V3</text>
<text x="347.3" y="119.6">GND</text>
<text x="244.8" y="125.7">GND</text>
<text x="315.2" y="123.1">EVENT</text>
<text x="328" y="123.4">B</text>
<text x="339.8" y="123.4">A</text>
<text x="347.3" y="123.1">EVENT_BUF</text>
<text x="49.2" y="130.9">SIPM_TR_6</text>
<text x="315.2" y="128.3">GND</text>
<text x="328" y="128.6">GND</text>
<text x="49.2" y="134.4">SIPM_TR_7</text>
<text x="138.8" y="134.4">GND</text>
<text x="226.1" y="136.4">VCC</text>
<text x="320.4" y="137">VDD_5V</text>
<text x="341.2" y="137.9">ADC_3V3</text>
<text x="199.6" y="139.6">EVENT_CLR</text>
<text x="216.8" y="139.9">A</text>
<text x="225.9" y="143.3">GND</text>
<text x="227.9" y="139.9">Y*</text>
<text x="238.7" y="139.6">EVENT_CLR#</text>
<text x="49.2" y="146.6">SIPM_TR_4</text>
<text x="49.2" y="148.3">SIPM_TR_5</text>
<text x="49.2" y="150.1">SIPM_TR_6</text>
<text x="321.3" y="150.9">GND</text>
<text x="49.2" y="165.7">SIPM_TR_7</text>
<text x="49.2" y="162.2">SIPM_TR_4</text>
<text x="49.2" y="164">SIPM_TR_5</text>
<text x="296.9" y="169.2">ESP_CNVST</text>
<text x="356" y="173.5">VDD_5V</text>
<text x="368.9" y="173.7">VCCB</text>
<text x="377" y="173.7">VCCA</text>
<text x="390.8" y="173.5">ADC_3V3</text>
<text x="49.2" y="177.9">SIPM_TR_4</text>
<text x="49.2" y="179.6">SIPM_TR_6</text>
<text x="231.7" y="178.7">VDD_5V</text>
<text x="296.9" y="178.7">VDD_5V</text>
<text x="339.5" y="177">VDD_5V</text>
<text x="378.9" y="177.2">DIR</text>
<text x="390.8" y="177">GND</text>
<text x="49.2" y="181.4">SIPM_TR_7</text>
<text x="197" y="180.5">TOP_EVENT</text>
<text x="197" y="183.9">BOT_EVENT</text>
<text x="231.7" y="182.2">EVENT</text>
<text x="231.7" y="185.7">GND</text>
<text x="254.6" y="184.8">1K0</text>
<text x="339.5" y="183.9">GND</text>
<text x="356" y="185.7">GND</text>
<text x="368.9" y="185.9">GND</text>
<text x="368.9" y="180.7">B</text>
<text x="380.6" y="180.7">A</text>
<text x="390.8" y="180.5">CNVST</text>
<text x="137.9" y="187.4">GND</text>
<text x="255.4" y="186.6">1%</text>
<text x="296.9" y="187.4">GND</text>
<text x="325.7" y="189.5">SC70</text>
<text x="49.2" y="193.5">SIPM_TR_5</text>
<text x="49.2" y="197">SIPM_TR_7</text>
<text x="49.2" y="195.2">SIPM_TR_6</text>
<text x="79.7" y="197.9">GND</text>
<text x="213.5" y="194.4">VDD_5V</text>
<text x="253.4" y="195.2">GND</text>
<text x="278.7" y="196.1">VDD_5V</text>
<text x="321.3" y="196.1">VDD_5V</text>
<text x="361.2" y="194.4">VDD_5V</text>
<text x="382.1" y="195.2">ADC_3V3</text>
<text x="49.2" y="209.2">EVENT19</text>
<text x="213.5" y="204.8">GND</text>
<text x="278.7" y="206.5">GND</text>
<text x="321.3" y="206.5">GND</text>
<text x="362.1" y="208.3">GND</text>
<text x="49.2" y="210.9">EVENT20</text>
<text x="83.1" y="225.7">VDD_5V</text>
<text x="83.1" y="236.1">GND</text>
<text x="83.1" y="239.6">VDD_5V</text>
<text x="83.1" y="250">GND</text>
<text x="241.9" y="282.5">Tue</text>
<text x="247.5" y="282.5">Aug</text>
<text x="254.5" y="282.5">8</text>
<text x="257.3" y="282.5">14:11:42</text>
<text x="269.9" y="282.5">2023</text>
</g>
<g font-size="1.6">
<text x="328" y="112.1">74LVCH1T45</text>
<text x="249.5" y="114.7">74LVC1G74</text>
<text x="218.2" y="134.7">74LVC1G04</text>
<text x="368.9" y="169.5">74LVCH1T45</text>
<text x="389" y="289.3">7</text>
</g>
<g font-size="1.5">
<text x="61.9" y="52.7">1</text>
<text x="77.7" y="51">5 VDD_5V</text>
<text x="62" y="56.2">2</text>
<text x="77.7" y="54.4">4 EVENT12</text>
<text x="77.7" y="58">3 GND</text>
<text x="125.7" y="65.4" transform="rotate(-90 125.7 65.4)">1</text>
<text x="127.5" y="65.5" transform="rotate(-90 127.5 65.5)">2</text>
<text x="61.9" y="68.4">1</text>
<text x="62" y="71.8">2</text>
<text x="77.7" y="70.1">4 EVENT13</text>
<text x="77.7" y="66.6">5 VDD_5V</text>
<text x="91.4" y="68.4">1</text>
<text x="91.6" y="71.8">6</text>
<text x="91.6" y="70.1">3</text>
<text x="107.3" y="70.1">4</text>
<text x="107.3" y="66.6">5VDD_5V</text>
<text x="126.7" y="71.9" transform="rotate(-90 126.7 71.9)">2</text>
<text x="77.7" y="73.6">3 GND</text>
<text x="107.3" y="73.6">2GND</text>
<text x="124.9" y="72" transform="rotate(-90 124.9 72)">1</text>
<text x="61.9" y="84">1</text>
<text x="77.7" y="82.3">5 VDD_5V</text>
<text x="62" y="87.5">2</text>
<text x="77.7" y="85.8">4 EVENT14</text>
<text x="77.7" y="89.2">3 GND</text>
<text x="61.9" y="99.7">1</text>
<text x="77.7" y="101.4">4 EVENT15</text>
<text x="77.7" y="97.9">5 VDD_5V</text>
<text x="62" y="103.1">2</text>
<text x="77.7" y="104.9">3 GND</text>
<text x="253.5" y="103.1" transform="rotate(-90 253.5 103.1)">7</text>
<text x="257" y="103.1" transform="rotate(-90 257 103.1)">8</text>
<text x="77.7" y="113.5">5 VDD_5V</text>
<text x="109.1" y="113.5">5VDD_5V</text>
<text x="124.8" y="112.4" transform="rotate(-90 124.8 112.4)">1</text>
<text x="126.6" y="112.5" transform="rotate(-90 126.6 112.5)">2</text>
<text x="209" y="113.5">5VDD_5V</text>
<text x="245.4" y="110.1">2</text>
<text x="264.6" y="110.1">5</text>
<text x="61.9" y="115.3">1</text>
<text x="62" y="118.8">2</text>
<text x="77.7" y="117.1">4 EVENT16</text>
<text x="93.2" y="115.3">1</text>
<text x="93.3" y="118.8">6</text>
<text x="93.3" y="117.1">3</text>
<text x="109.1" y="117.1">4</text>
<text x="124.1" y="118.9" transform="rotate(-90 124.1 118.9)">1</text>
<text x="125.8" y="118.8" transform="rotate(-90 125.8 118.8)">2</text>
<text x="193.1" y="115.3">1</text>
<text x="193.3" y="118.8">6</text>
<text x="193.3" y="117.1">3</text>
<text x="209" y="117.1">4</text>
<text x="245.3" y="117.1">1</text>
<text x="264.6" y="117.1">3</text>
<text x="324.5" y="116.2">6</text>
<text x="343.7" y="119.6">5</text>
<text x="343.8" y="116.2">1</text>
<text x="77.7" y="120.5">3 GND</text>
<text x="109.1" y="120.5">2GND</text>
<text x="143.2" y="124.8" transform="rotate(-90 143.2 124.8)">2</text>
<text x="150.1" y="124.8" transform="rotate(-90 150.1 124.8)">2</text>
<text x="209" y="120.5">2GND</text>
<text x="253.5" y="124" transform="rotate(-90 253.5 124)">6</text>
<text x="257" y="124" transform="rotate(-90 257 124)">4</text>
<text x="324.5" y="123.1">4</text>
<text x="343.7" y="123.1">3</text>
<text x="61.9" y="130.9">1</text>
<text x="77.7" y="129.2">5 VDD_5V</text>
<text x="324.5" y="128.3">2</text>
<text x="62" y="134.4">2</text>
<text x="77.7" y="132.7">4 EVENT17</text>
<text x="77.7" y="136.1">3 GND</text>
<text x="143.2" y="133.7" transform="rotate(-90 143.2 133.7)">1</text>
<text x="150.1" y="133.7" transform="rotate(-90 150.1 133.7)">1</text>
<text x="232.5" y="136.1">5 VDD_5V</text>
<text x="213.2" y="139.6">2</text>
<text x="232.5" y="139.6">4</text>
<text x="232.5" y="143.1">3 GND</text>
<text x="330.9" y="140.5" transform="rotate(-90 330.9 140.5)">2</text>
<text x="339.6" y="140.5" transform="rotate(-90 339.6 140.5)">2</text>
<text x="61.9" y="146.6">1</text>
<text x="62" y="148.3">3</text>
<text x="77.7" y="148.3">4 EVENT18</text>
<text x="77.7" y="144.9">5 VDD_5V</text>
<text x="330.9" y="149.4" transform="rotate(-90 330.9 149.4)">1</text>
<text x="339.6" y="149.4" transform="rotate(-90 339.6 149.4)">1</text>
<text x="62" y="150.1">6</text>
<text x="77.7" y="151.8">2 GND</text>
<text x="93.2" y="155.3">1</text>
<text x="109.1" y="153.5">5VDD_5V</text>
<text x="123.1" y="152.3" transform="rotate(-90 123.1 152.3)">1</text>
<text x="124.8" y="152.4" transform="rotate(-90 124.8 152.4)">2</text>
<text x="172.5" y="155.3">5VDD_5V</text>
<text x="77.7" y="160.5">5 VDD_5V</text>
<text x="93.3" y="158.7">6</text>
<text x="93.3" y="157">3</text>
<text x="109.1" y="157">4</text>
<text x="109.1" y="160.5">2GND</text>
<text x="122.3" y="158.9" transform="rotate(-90 122.3 158.9)">1</text>
<text x="124.1" y="158.8" transform="rotate(-90 124.1 158.8)">2</text>
<text x="156.6" y="157">1</text>
<text x="156.8" y="160.5">6</text>
<text x="156.8" y="158.7">3</text>
<text x="172.5" y="158.7">4</text>
<text x="61.9" y="162.2">1</text>
<text x="62" y="165.7">6</text>
<text x="62" y="164">3</text>
<text x="77.7" y="164">4 EVENT19</text>
<text x="77.7" y="167.4">2 GND</text>
<text x="119.6" y="164.5" transform="rotate(-90 119.6 164.5)">1</text>
<text x="121.4" y="164.6" transform="rotate(-90 121.4 164.6)">2</text>
<text x="172.5" y="162.2">2GND</text>
<text x="118.8" y="171.1" transform="rotate(-90 118.8 171.1)">1</text>
<text x="120.6" y="170.9" transform="rotate(-90 120.6 170.9)">2</text>
<text x="365.3" y="173.5">6</text>
<text x="384.6" y="173.5">1</text>
<text x="61.9" y="177.9">1</text>
<text x="62" y="179.6">3</text>
<text x="77.7" y="179.6">4 EVENT20</text>
<text x="77.7" y="176.2">5 VDD_5V</text>
<text x="144.1" y="177.8" transform="rotate(-90 144.1 177.8)">2</text>
<text x="151" y="177.8" transform="rotate(-90 151 177.8)">2</text>
<text x="229" y="178.7">5</text>
<text x="294.1" y="178.7">5</text>
<text x="317.4" y="178.7">1</text>
<text x="336.7" y="177">5</text>
<text x="384.5" y="177">5</text>
<text x="62" y="181.4">6</text>
<text x="77.7" y="183.1">2 GND</text>
<text x="209.6" y="180.5">1</text>
<text x="209.8" y="183.9">2</text>
<text x="229" y="182.2">4</text>
<text x="229" y="185.7">3</text>
<text x="251.4" y="182.2">1</text>
<text x="260.3" y="182.2">2</text>
<text x="264.8" y="185.6" transform="rotate(-90 264.8 185.6)">2</text>
<text x="273.2" y="182.2">2</text>
<text x="278.1" y="181.6">A</text>
<text x="289.4" y="181.6">Y</text>
<text x="294.1" y="182.2">4</text>
<text x="317.5" y="182.2">2</text>
<text x="336.7" y="180.5">4</text>
<text x="336.7" y="183.9">3</text>
<text x="365.3" y="185.7">2</text>
<text x="365.3" y="180.5">4</text>
<text x="384.5" y="180.5">3</text>
<text x="77.7" y="191.8">5 VDD_5V</text>
<text x="144.1" y="186.7" transform="rotate(-90 144.1 186.7)">1</text>
<text x="151" y="186.7" transform="rotate(-90 151 186.7)">1</text>
<text x="273.1" y="187.4">1</text>
<text x="294.1" y="187.4">3</text>
<text x="61.9" y="193.5">1</text>
<text x="62" y="197">6</text>
<text x="62" y="195.2">3</text>
<text x="77.7" y="195.2">4 EVENT21</text>
<text x="224.9" y="196.1" transform="rotate(-90 224.9 196.1)">2</text>
<text x="264.8" y="194.5" transform="rotate(-90 264.8 194.5)">1</text>
<text x="290.1" y="197.8" transform="rotate(-90 290.1 197.8)">2</text>
<text x="332.7" y="197.8" transform="rotate(-90 332.7 197.8)">2</text>
<text x="371.7" y="197.8" transform="rotate(-90 371.7 197.8)">2</text>
<text x="380.4" y="197.8" transform="rotate(-90 380.4 197.8)">2</text>
<text x="77.7" y="198.7">2</text>
<text x="61.9" y="209.2">1</text>
<text x="77.7" y="207.4">5 VDD_5V</text>
<text x="224.9" y="205" transform="rotate(-90 224.9 205)">1</text>
<text x="290.1" y="206.7" transform="rotate(-90 290.1 206.7)">1</text>
<text x="332.7" y="206.7" transform="rotate(-90 332.7 206.7)">1</text>
<text x="371.7" y="206.7" transform="rotate(-90 371.7 206.7)">1</text>
<text x="380.4" y="206.7" transform="rotate(-90 380.4 206.7)">1</text>
<text x="62" y="212.6">6</text>
<text x="62" y="210.9">3</text>
<text x="77.7" y="210.9">4 EVENT22</text>
<text x="77.7" y="214.4">2 GND</text>
<text x="96.3" y="227.4" transform="rotate(-90 96.3 227.4)">2</text>
<text x="104.9" y="227.4" transform="rotate(-90 104.9 227.4)">2</text>
<text x="113.6" y="227.4" transform="rotate(-90 113.6 227.4)">2</text>
<text x="122.3" y="227.4" transform="rotate(-90 122.3 227.4)">2</text>
<text x="131" y="227.4" transform="rotate(-90 131 227.4)">2</text>
<text x="139.7" y="227.4" transform="rotate(-90 139.7 227.4)">2</text>
<text x="148.4" y="227.4" transform="rotate(-90 148.4 227.4)">2</text>
<text x="157.1" y="227.4" transform="rotate(-90 157.1 227.4)">2</text>
<text x="165.8" y="227.4" transform="rotate(-90 165.8 227.4)">2</text>
<text x="96.3" y="236.3" transform="rotate(-90 96.3 236.3)">1</text>
<text x="104.9" y="236.3" transform="rotate(-90 104.9 236.3)">1</text>
<text x="113.6" y="236.3" transform="rotate(-90 113.6 236.3)">1</text>
<text x="122.3" y="236.3" transform="rotate(-90 122.3 236.3)">1</text>
<text x="131" y="236.3" transform="rotate(-90 131 236.3)">1</text>
<text x="139.7" y="236.3" transform="rotate(-90 139.7 236.3)">1</text>
<text x="148.4" y="236.3" transform="rotate(-90 148.4 236.3)">1</text>
<text x="157.1" y="236.3" transform="rotate(-90 157.1 236.3)">1</text>
<text x="165.8" y="236.3" transform="rotate(-90 165.8 236.3)">1</text>
<text x="96.3" y="241.3" transform="rotate(-90 96.3 241.3)">2</text>
<text x="104.9" y="241.3" transform="rotate(-90 104.9 241.3)">2</text>
<text x="113.6" y="241.3" transform="rotate(-90 113.6 241.3)">2</text>
<text x="122.3" y="241.3" transform="rotate(-90 122.3 241.3)">2</text>
<text x="131" y="241.3" transform="rotate(-90 131 241.3)">2</text>
<text x="139.7" y="241.3" transform="rotate(-90 139.7 241.3)">2</text>
<text x="148.4" y="241.3" transform="rotate(-90 148.4 241.3)">2</text>
<text x="157.1" y="241.3" transform="rotate(-90 157.1 241.3)">2</text>
<text x="165.8" y="241.3" transform="rotate(-90 165.8 241.3)">2</text>
<text x="96.3" y="250.1" transform="rotate(-90 96.3 250.1)">1</text>
<text x="104.9" y="250.1" transform="rotate(-90 104.9 250.1)">1</text>
<text x="113.6" y="250.1" transform="rotate(-90 113.6 250.1)">1</text>
<text x="122.3" y="250.1" transform="rotate(-90 122.3 250.1)">1</text>
<text x="131" y="250.1" transform="rotate(-90 131 250.1)">1</text>
<text x="139.7" y="250.1" transform="rotate(-90 139.7 250.1)">1</text>
<text x="148.4" y="250.1" transform="rotate(-90 148.4 250.1)">1</text>
<text x="157.1" y="250.1" transform="rotate(-90 157.1 250.1)">1</text>
<text x="165.8" y="250.1" transform="rotate(-90 165.8 250.1)">1</text>
<text x="286.9" y="249.4">USED ON</text>
<text x="360.5" y="289.2">TOTAL NO. OF SHEETS</text>
</g>
<g font-size="1.4">
<text x="65.6" y="53">A</text>
<text x="72.2" y="51.3">VCC</text>
<text x="65.6" y="56.5">B</text>
<text x="72" y="58.2">GND</text>
<text x="74.1" y="54.7">Y</text>
<text x="65.6" y="68.6">A</text>
<text x="72.2" y="66.9">VCC</text>
<text x="74.1" y="70.4">Y</text>
<text x="95.1" y="70.4">B</text>
<text x="95.1" y="68.6">A</text>
<text x="101.7" y="66.9">VCC</text>
<text x="103.7" y="70.4">Y</text>
<text x="65.6" y="72.1">B</text>
<text x="72" y="73.8">GND</text>
<text x="95.1" y="72.1">C</text>
<text x="101.6" y="73.8">GND</text>
<text x="72.2" y="82.5">VCC</text>
<text x="65.6" y="84.3">A</text>
<text x="65.6" y="87.8">B</text>
<text x="72" y="89.5">GND</text>
<text x="74.1" y="86">Y</text>
<text x="65.6" y="99.9">A</text>
<text x="72.2" y="98.2">VCC</text>
<text x="74.1" y="101.6">Y</text>
<text x="65.6" y="103.4">B</text>
<text x="72" y="105.1">GND</text>
<text x="252.2" y="106.8">PRE</text>
<text x="256.2" y="106.8">VCC</text>
<text x="72.2" y="113.8">VCC</text>
<text x="103.5" y="113.8">VCC</text>
<text x="203.4" y="113.8">VCC</text>
<text x="65.6" y="115.6">A</text>
<text x="65.6" y="119">B</text>
<text x="74.1" y="117.3">Y</text>
<text x="96.9" y="119">C</text>
<text x="96.9" y="117.3">B</text>
<text x="96.9" y="115.6">A</text>
<text x="105.4" y="117.3">Y</text>
<text x="196.8" y="119">C</text>
<text x="196.8" y="117.3">B</text>
<text x="196.8" y="115.6">A</text>
<text x="205.4" y="117.3">Y</text>
<text x="72" y="120.8">GND</text>
<text x="103.3" y="120.8">GND</text>
<text x="203.2" y="120.8">GND</text>
<text x="252.1" y="120.4">CLR</text>
<text x="256.4" y="120.4">GND</text>
<text x="65.6" y="131.2">A</text>
<text x="72.2" y="129.5">VCC</text>
<text x="65.6" y="134.7">B</text>
<text x="72" y="136.4">GND</text>
<text x="74.1" y="132.9">Y</text>
<text x="65.6" y="146.9">A</text>
<text x="65.6" y="148.6">B</text>
<text x="72.2" y="145.1">VCC</text>
<text x="74.1" y="148.6">Y</text>
<text x="65.6" y="150.3">C</text>
<text x="72" y="152.1">GND</text>
<text x="96.9" y="155.5">A</text>
<text x="103.5" y="153.8">VCC</text>
<text x="166.9" y="155.5">VCC</text>
<text x="72.2" y="160.7">VCC</text>
<text x="96.9" y="159">C</text>
<text x="96.9" y="157.3">B</text>
<text x="103.3" y="160.7">GND</text>
<text x="105.4" y="157.3">Y</text>
<text x="160.3" y="160.7">C</text>
<text x="160.3" y="159">B</text>
<text x="160.3" y="157.3">A</text>
<text x="168.9" y="159">Y</text>
<text x="65.6" y="162.5">A</text>
<text x="65.6" y="164.2">B</text>
<text x="65.6" y="165.9">C</text>
<text x="72" y="167.7">GND</text>
<text x="74.1" y="164.2">Y</text>
<text x="166.7" y="162.5">GND</text>
<text x="65.6" y="178.1">A</text>
<text x="65.6" y="179.9">B</text>
<text x="72.2" y="176.4">VCC</text>
<text x="74.1" y="179.9">Y</text>
<text x="65.6" y="181.6">C</text>
<text x="72" y="183.3">GND</text>
<text x="65.6" y="193.8">A</text>
<text x="65.6" y="195.5">B</text>
<text x="65.6" y="197.2">C</text>
<text x="72.2" y="192">VCC</text>
<text x="74.1" y="195.5">Y</text>
<text x="72" y="199">GND</text>
<text x="65.6" y="209.4">A</text>
<text x="72.2" y="207.7">VCC</text>
<text x="65.6" y="211.2">B</text>
<text x="65.6" y="212.9">C</text>
<text x="72" y="214.6">GND</text>
<text x="74.1" y="211.2">Y</text>
</g>
<g font-size="1.3">
<text x="66.1" y="49.6">74LVC1G08</text>
<text x="66.1" y="65.2">74LVC1G08</text>
<text x="94.8" y="65.2">74LVC1G332</text>
<text x="66.1" y="80.9">74LVC1G08</text>
<text x="66.1" y="96.5">74LVC1G08</text>
<text x="66.1" y="112.1">74LVC1G08</text>
<text x="96.5" y="112.1">74LVC1G332</text>
<text x="196.5" y="112.1">74LVC1G332</text>
<text x="66.1" y="127.8">74LVC1G08</text>
<text x="66.1" y="143.4">74LVC1G11</text>
<text x="96.5" y="152.1">74LVC1G332</text>
<text x="160" y="153.8">74LVC1G332</text>
<text x="66.1" y="159">74LVC1G11</text>
<text x="66.1" y="174.7">74LVC1G11</text>
<text x="66.1" y="190.3">74LVC1G11</text>
<text x="66.1" y="206">74LVC1G11</text>
</g>
</svg>
